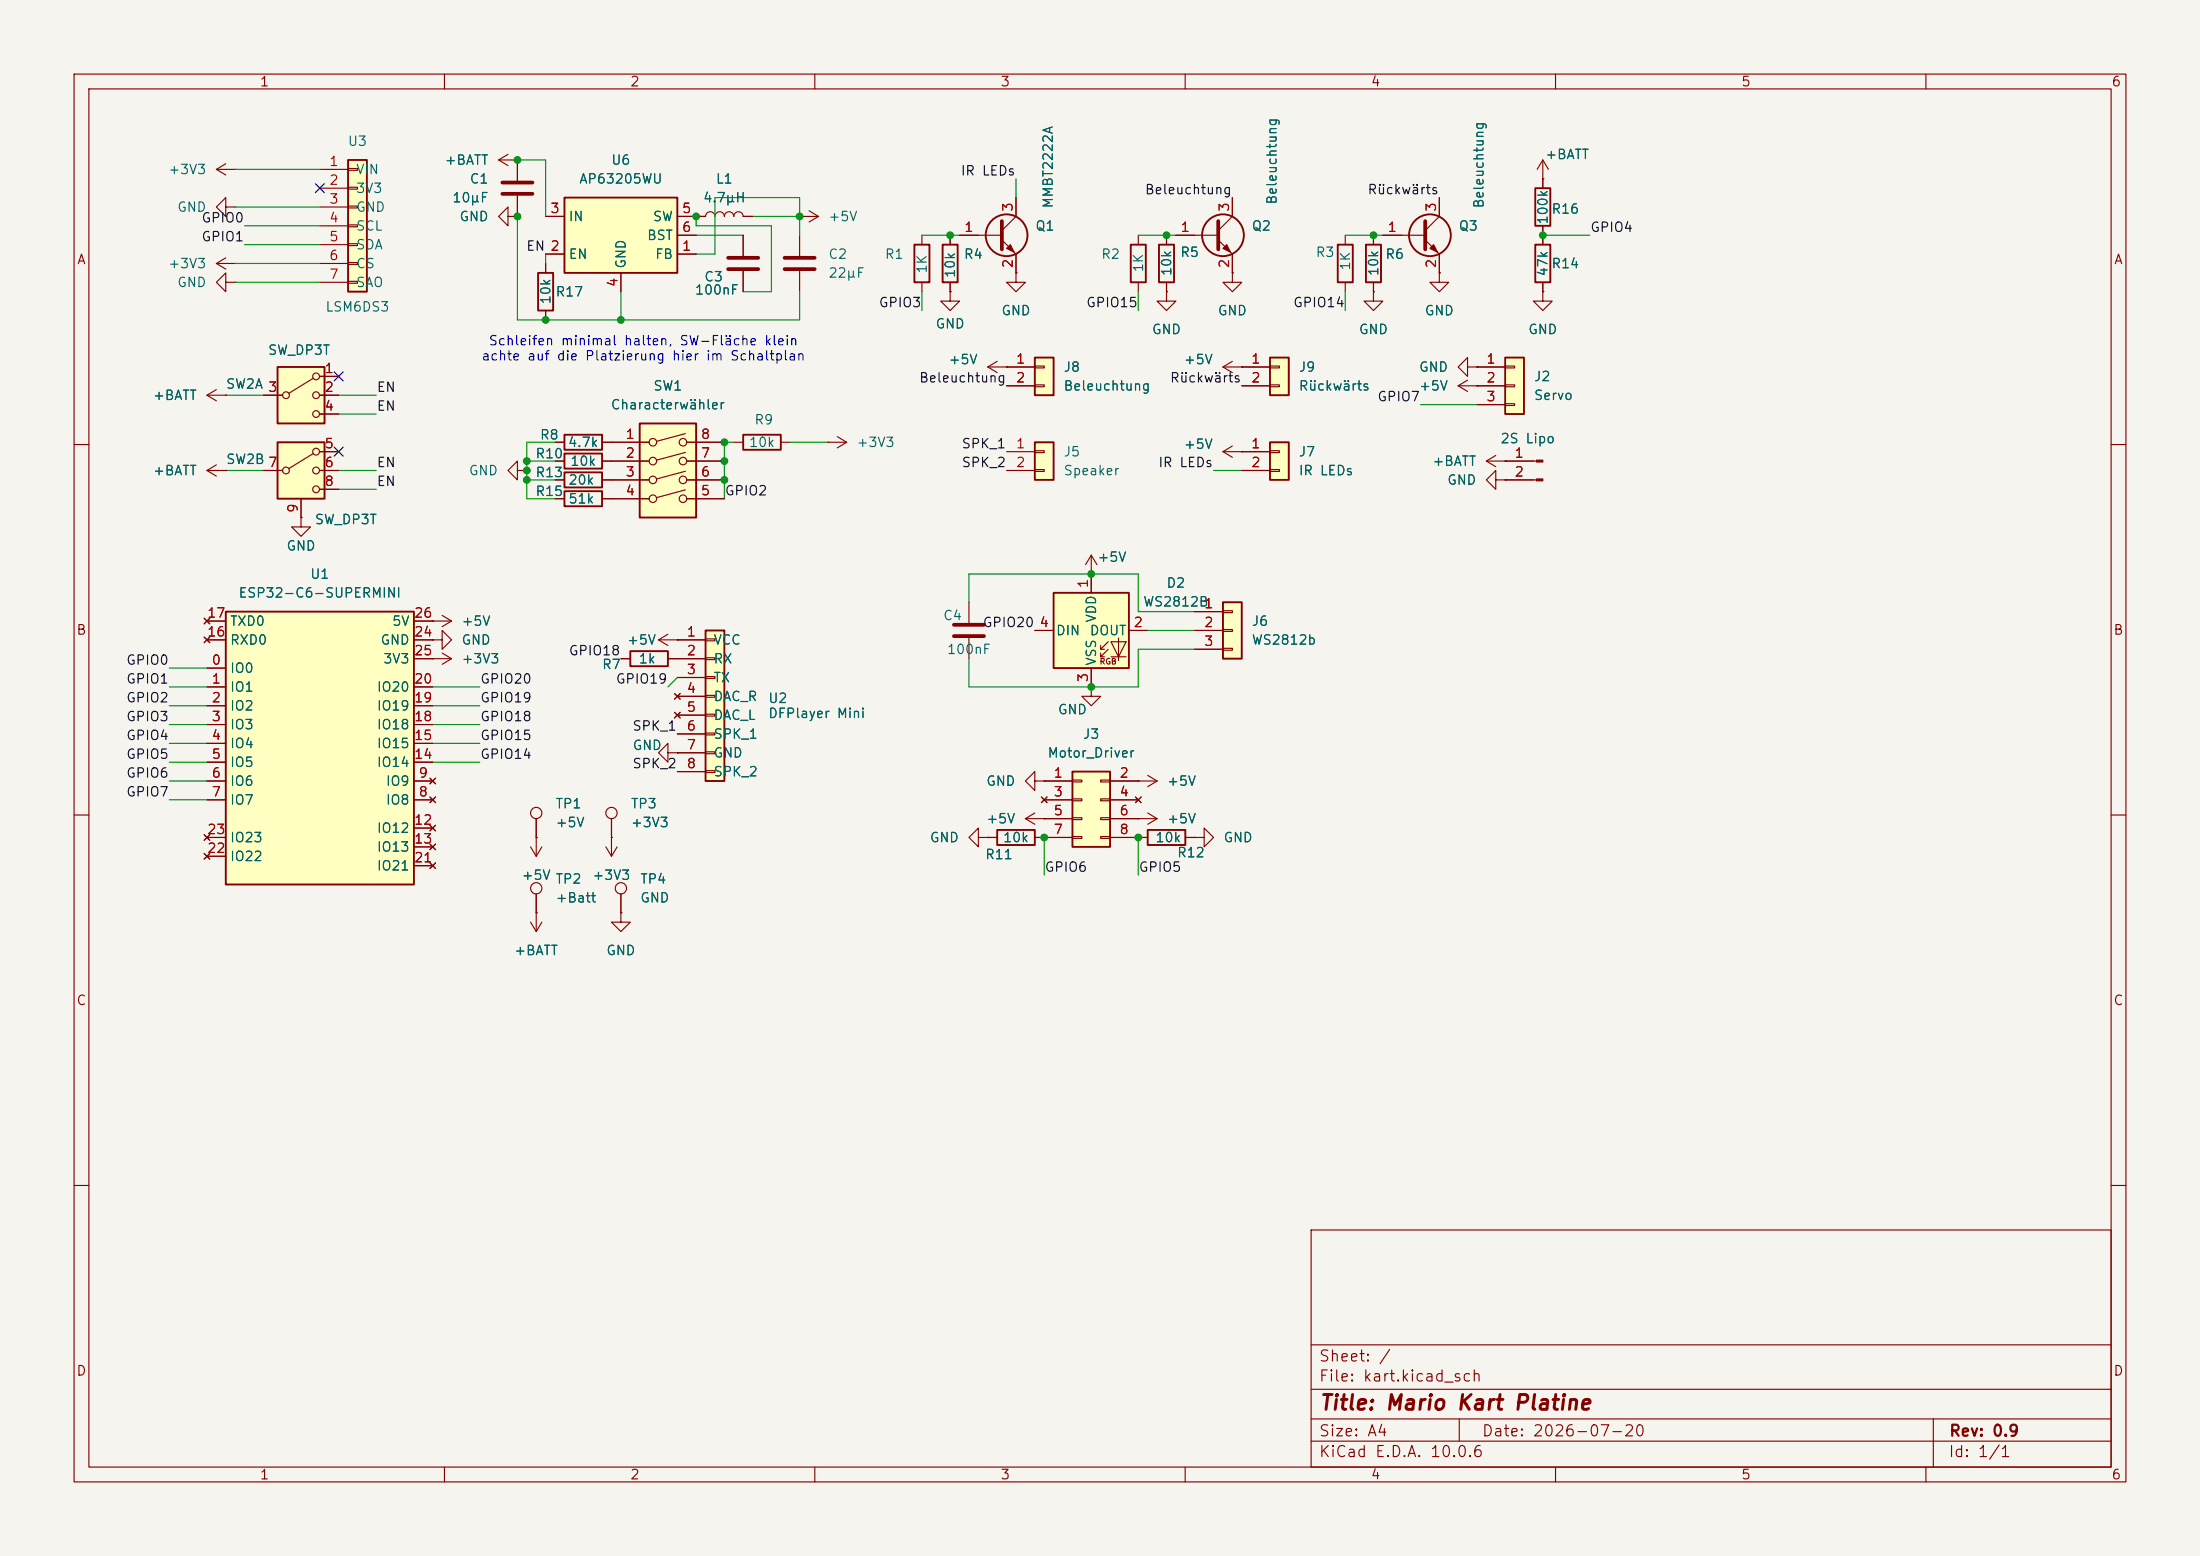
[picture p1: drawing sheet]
<svg xmlns="http://www.w3.org/2000/svg" width="297mm" height="210mm" viewBox="0 0 297 210" stroke-linecap="round" stroke-linejoin="round" font-family="sans-serif">
<path d="M0 0h297v210h-297z" fill="#f5f4ef" stroke="#f5f4ef" stroke-width=".14"/>
<g fill="none" stroke="#840000" stroke-width=".15">
<path d="M10 10h277v190h-277zM12 12h273v186h-273zM60 10v2M110 10v2M160 10v2M210 10v2M260 10v2M10 60h2M285 60h2M10 110h2M81.8 114.3l.7 1.3M82.5 113h.1"/>
<path d="M82.5 113v2.6M83.3 114.3l-.8 1.3M285 110h2M10 160h2M177 166h108v32h-108zM285 160h2M60 198v2M110 198v2M160 198v2M177 194.5h108M177 191.5h108M177 187.5h108"/>
<path d="M177 181.5h108M197 191.5v3M210 198v2M260 198v2M261 191.5v6.5"/>
</g>
<path d="M47 21.6h2.5v17.8h-2.5z" fill="#ffffc2"/>
<path d="M47 21.6h2.5v17.8h-2.5z" fill="none" stroke="#840000" stroke-width=".25"/>
<g fill="none" stroke="#840000" stroke-width=".15">
<path d="M43.2 22.9h3.8M43.2 25.4h3.8M43.2 27.9h3.8M43.2 30.5h3.8M43.2 33h3.8M43.2 35.6h3.8M43.2 38.1h3.8M47 22.7h1.3v.3h-1.3zM47 25.3h1.3v.2h-1.3zM47 27.8h1.3v.3h-1.3zM47 30.4h1.3v.2h-1.3zM47 32.9h1.3v.2h-1.3z"/>
<path d="M47 35.4h1.3v.3h-1.3zM47 38h1.3v.2h-1.3z"/>
</g>
<path d="M37.5 59.7h6.3v7.6h-6.3z" fill="#ffffc2"/>
<path d="M37.5 59.7h6.3v7.6h-6.3z" fill="none" stroke="#840000" stroke-width=".25"/>
<g fill="none" stroke="#840000" stroke-width=".15">
<path d="M35.6 63.5h2.5M40.6 69.9v1.2h1.3l-1.3 1.3-1.2-1.3h1.2M40.6 69.9h.1M40.6 67.3v2.6M42.3 61.2l-3.3 2M43.2 61h2.5M43.2 63.5h2.5M43.2 66h2.5"/>
<circle cx="38.6" cy="63.5" r=".46"/>
<circle cx="42.7" cy="63.5" r=".46"/>
<circle cx="42.7" cy="61" r=".46"/>
<circle cx="42.7" cy="66" r=".46"/>
</g>
<path d="M30.5 82.6h25.4v36.8h-25.4z" fill="#ffffc2"/>
<g fill="none" stroke="#840000" stroke-width=".25">
<path d="M123.4 33h2.1v5.1h-2.1zM127.3 33h2v5.1h-2zM152.7 33h2v5.1h-2zM156.5 33h2v5.1h-2zM30.5 82.6h25.4v36.8h-25.4z"/>
<circle cx="135.9" cy="31.7" r="2.82"/>
</g>
<g fill="none" stroke="#840000" stroke-width=".15">
<path d="M29.2 35.6l1.3 .7M29.2 35.6h2.5M29.2 22.9l1.3 .7M29.2 22.9h2.5M30.5 38.1v-1.3l-1.3 1.3 1.3 1.3v-1.3h1.2M30.5 27.9v-1.2l-1.3 1.2 1.3 1.3v-1.3h1.2M30.5 34.8l-1.3 .8M30.5 22.1l-1.3 .8M31.7 35.6h.1M31.7 22.9h.1M31.7 38.1h.1M31.7 27.9h.1"/>
<path d="M124.5 31.8v1.2M124.5 38.1v1.3M128.3 39.4v1.2h1.2l-1.2 1.3-1.3-1.3h1.3M128.3 39.4h.1M128.3 31.8v1.2M128.3 38.1v1.3M129.5 31.8h5.8M135.3 32.4l1.9 1.9v2.5M137.2 36.8v1.3h1.2l-1.2 1.3-1.3-1.3h1.3M137.2 36.8h.1M137.2 26.7v2.5l-1.9 1.9M153.7 31.8v1.2"/>
<path d="M153.7 38.1v1.3M157.5 39.4v1.2h1.2l-1.2 1.3-1.3-1.3h1.3M157.5 39.4h.1M157.5 31.8v1.2M157.5 38.1v1.3M166.4 36.8v1.3h1.2l-1.2 1.3-1.3-1.3h1.3M166.4 36.8h.1M27.9 53.3l1.3 .8M27.9 53.3h2.6M29.2 52.6l-1.3 .7M30.5 53.3h.1M133.3 49.5h2.6"/>
<path d="M133.3 49.5l1.3 .8M134.6 48.8l-1.3 .7M135.9 49.5h.1M165.1 49.5l1.3 .8M165.1 49.5h2.5M166.4 48.8l-1.3 .7M167.6 49.5h.1M27.6 86l.7 .7M27.6 83.4l.7 .8M27.9 90.2h2.6M27.9 92.7h2.6M27.9 95.3h2.6"/>
<path d="M27.9 97.8h2.6M27.9 86.4h2.6M27.9 83.8h2.6M28.3 86l-.7 .7M28.3 83.4l-.7 .8M55.9 92.7h2.5M55.9 95.3h2.5M55.9 97.8h2.5M55.9 86.4h2.5M55.9 83.8h2.5M55.9 88.9h5.1M58.4 88.9h.1"/>
<path d="M59.7 88.1l1.3 .8M61 88.9l-1.3 .8M27.6 115.2l.7 .8M27.6 112.6l.7 .8M27.9 100.3h2.6M27.9 102.9h2.6M27.9 105.4h2.6M27.9 108h2.6M27.9 115.6h2.6M27.9 113h2.6M28.3 115.2l-.7 .8M28.3 112.6l-.7 .8"/>
<path d="M55.9 100.3h2.5M55.9 102.9h2.5M55.9 105.4h2.5M55.9 108h2.5M55.9 111.8h2.5M55.9 114.3h2.5M55.9 116.8h2.5M58 107.6l.8 .7M58 105l.8 .8M58 111.4l.8 .7M58 113.9l.8 .8M58 116.5l.8 .7"/>
<path d="M58.8 107.6l-.8 .7M58.8 105l-.8 .8M58.8 111.4l-.8 .7M58.8 113.9l-.8 .8M58.8 116.5l-.8 .7M71.6 114.3l.8 1.3M72.4 113h.1M72.4 110.5v5.1M73.2 114.3l-.8 1.3M90.2 101.6v-1.3l-1.3 1.3 1.3 1.3v-1.3h1.2M91.4 101.6h.1M71.6 124.5l.8 1.2"/>
<path d="M72.4 123.2h.1M72.4 120.7v5M73.2 124.5l-.8 1.2M83.8 123.2v1.3h1.3l-1.3 1.2-1.3-1.2h1.3M83.8 123.2h.1M83.8 120.7v2.5"/>
<circle cx="72.4" cy="109.7" r=".76"/>
<circle cx="72.4" cy="119.9" r=".76"/>
<circle cx="83.8" cy="119.9" r=".76"/>
</g>
<path d="M135.3 29.8v3.9" fill="none" stroke="#840000" stroke-width=".51"/>
<path d="M135.9 33.5l.5-.5 .5 1z" fill="#840000" stroke="#840000" stroke-width=".15"/>
<path d="M37.5 49.5h6.3v7.7h-6.3z" fill="#ffffc2"/>
<path d="M37.5 49.5h6.3v7.7h-6.3z" fill="none" stroke="#840000" stroke-width=".25"/>
<g fill="none" stroke="#840000" stroke-width=".15">
<path d="M35.6 53.3h2.5M42.3 51.1l-3.3 2M43.2 50.8h2.5M43.2 53.3h2.5M43.2 55.9h2.5M147.3 77.5h.1M147.3 74.9l-.7 1.3M147.3 74.9l.8 1.3M147.3 74.9v2.6M147.3 92.7v1.3h1.3l-1.3 1.3-1.3-1.3h1.3M147.3 92.7h.1"/>
<circle cx="38.6" cy="53.3" r=".46"/>
<circle cx="42.7" cy="55.9" r=".46"/>
<circle cx="42.7" cy="50.8" r=".46"/>
<circle cx="42.7" cy="53.3" r=".46"/>
</g>
<path d="M142.2 80h10.2v10.2h-10.2z" fill="#ffffc2"/>
<g fill="none" stroke="#840000" stroke-width=".15">
<path d="M27.9 63.5l1.3 .8M27.9 63.5h2.6M29.2 62.7l-1.3 .8M30.5 63.5h.1M147.3 77.5v2.5M139.7 85.1h2.5M147.3 90.2v2.5M148.6 87.6h.5M148.6 88.6h.5M149.6 86.6l-1 1v-.5M149.6 87.6l-1 1v-.5M150 86.6h2l-1 2z"/>
<path d="M150 88.6h2M151 86.1v3.1M152.4 85.1h2.5M133.3 113h1.3M138.4 110.5l1.3 .8M138.4 110.5h2.6M139.7 109.7l-1.3 .8M139.7 113h1.3M141 110.5h.1"/>
</g>
<path d="M142.2 80h10.2v10.2h-10.2zM134.6 112h5.1v2h-5.1z" fill="none" stroke="#840000" stroke-width=".25"/>
<path d="M144.8 104.1h5.1v10.2h-5.1z" fill="#ffffc2"/>
<path d="M144.8 104.1h5.1v10.2h-5.1z" fill="none" stroke="#840000" stroke-width=".25"/>
<g fill="none" stroke="#840000" stroke-width=".15">
<path d="M88.9 86.4l1.3 .7M88.9 86.4h2.5M90.2 85.6l-1.3 .8M91.4 86.4h.1M82.5 110.5v2.5M132.1 113v-1.2l-1.3 1.2 1.3 1.3v-1.3h1.2M133.3 113h.1M139.7 105.4v-1.3l-1.3 1.3 1.3 1.3v-1.3h1.3M140.6 107.6l.8 .7M141 105.4h.1M141 105.4h3.8M141 108h3.8"/>
<path d="M141 110.5h3.8M141 113h3.8M141.4 107.6l-.8 .7M144.8 105.3h1.2v.2h-1.2zM144.8 107.8h1.2v.3h-1.2zM144.8 110.4h1.2v.2h-1.2zM144.8 112.9h1.2v.3h-1.2zM148.6 105.3h1.3v.2h-1.3zM148.6 107.8h1.3v.3h-1.3zM148.6 110.4h1.3v.2h-1.3zM148.6 112.9h1.3v.3h-1.3zM149.9 105.4h3.8"/>
<path d="M149.9 108h3.8M149.9 110.5h3.8M149.9 113h3.8M153.3 107.6l.8 .7M154.1 107.6l-.8 .7"/>
<circle cx="82.5" cy="109.7" r=".76"/>
</g>
<path d="M95.2 85.1h2.6v20.3h-2.6z" fill="#ffffc2"/>
<g fill="none" stroke="#840000" stroke-width=".25">
<path d="M72.6 36.8h2.1v5.1h-2.1zM207.3 33h2v5.1h-2zM85.1 87.9h5.1v2h-5.1zM95.2 85.1h2.6v20.3h-2.6zM154.9 112h5.1v2h-5.1z"/>
<circle cx="165.1" cy="31.7" r="2.82"/>
</g>
<g fill="none" stroke="#840000" stroke-width=".15">
<path d="M67.3 21.6l1.3 .8M67.3 21.6h2.5M68.6 29.2v-1.3l-1.3 1.3 1.3 1.3v-1.3h1.2M68.6 20.8l-1.3 .8M69.8 29.2h.1M69.8 21.6h.1M69.8 21.6v2.8M69.8 26.4v2.8M73.7 35.6v1.2M158.7 31.8h5.8M164.5 32.4l1.9 1.9v2.5M166.4 26.7v2.5l-1.9 1.9"/>
<path d="M208.3 31.8v1.2M208.3 38.1v1.3M73.7 41.9v1.3M111.8 59.7h.1M111.8 59.7h2.5M113 58.9l1.3 .8M114.3 59.7l-1.3 .8M58.4 86.4h1.3v-1.3l1.3 1.3-1.3 1.2v-1.2M58.4 86.4h.1M58.4 83.8h.1M58.4 83.8h2.6M59.7 83.1l1.3 .7"/>
<path d="M61 83.8l-1.3 .8M83.8 88.9h1.3M90.2 88.9h5M91.1 93.6l.7 .8M91.1 96.1l.7 .8M91.4 86.4h3.8M91.4 91.4h3.8M91.4 94h3.8M91.4 96.5h3.8M91.4 99.1h3.8M91.8 93.6l-.7 .8M91.8 96.1l-.7 .8"/>
<path d="M95.2 86.2h1.3v.3h-1.3zM95.2 88.8h1.3v.2h-1.3zM95.2 91.3h1.3v.3h-1.3zM95.2 93.9h1.3v.2h-1.3zM95.2 96.4h1.3v.2h-1.3zM95.2 98.9h1.3v.3h-1.3zM130.8 81.3v2.8M130.8 86.1v2.8M91.4 101.6h3.8M91.4 104.1h3.8M95.2 101.5h1.3v.2h-1.3zM95.2 104h1.3v.3h-1.3z"/>
<path d="M153.7 105.4h.1M153.7 110.5h.1M153.7 105.4h2.5M153.7 113h1.2M153.7 110.5h2.5M154.9 104.6l1.3 .8M154.9 109.7l1.3 .8M156.2 105.4l-1.3 .8M156.2 110.5l-1.3 .8M160 113h1.3M161.3 113h1.3v-1.2l1.2 1.2-1.2 1.3v-1.3M161.3 113h.1"/>
</g>
<path d="M67.8 24.6h4.1M67.8 26.2h4.1M164.5 29.8v3.9M128.8 84.3h4M128.8 85.9h4" fill="none" stroke="#840000" stroke-width=".51"/>
<path d="M165.1 33.5l.5-.5 .5 1z" fill="#840000" stroke="#840000" stroke-width=".15"/>
<path d="M76.2 26.7h15.2v10.1h-15.2z" fill="#ffffc2"/>
<path d="M76.2 26.7h15.2v10.1h-15.2zM180.6 33h2v5.1h-2zM76.2 66.3h5.1v2h-5.1zM76.2 63.8h5.1v2h-5.1z" fill="none" stroke="#840000" stroke-width=".25"/>
<path d="M73.7 34.3h2.5M73.7 29.2h2.5M83.8 36.8v2.6M91.4 34.3h2.6M91.4 29.2h2.6M91.4 31.8h2.6M181.6 31.8v1.2M181.6 38.1v1.3M74.9 67.3h1.3M74.9 64.8h1.3M81.3 67.3h1.2M81.3 64.8h1.2" fill="none" stroke="#840000" stroke-width=".15"/>
<path d="M86.4 57.2h7.6v12.7h-7.6z" fill="#ffffc2"/>
<g fill="none" stroke="#840000" stroke-width=".15">
<path d="M185.4 39.4v1.2h1.3l-1.3 1.3-1.3-1.3h1.3M185.4 39.4h.1M185.4 31.8v1.2M185.4 38.1v1.3M186.7 31.8h5.7M192.4 32.4l1.9 1.9v2.5M194.3 36.8v1.3h1.3l-1.3 1.3-1.3-1.3h1.3M194.3 36.8h.1M194.3 26.7v2.5l-1.9 1.9M208.3 24.1h.1M208.3 39.4v1.2h1.2l-1.2 1.3-1.3-1.3h1.3M208.3 39.4h.1"/>
<path d="M208.3 21.6l.7 1.3M208.3 21.6l-.8 1.3M208.3 21.6v3.8M208.3 30.5v1.3M82.5 59.7h5.1M92.5 58.5l-3.9 1.1M92.7 59.7h5.1M74.9 62.2h1.3M81.3 62.2h6.3M82.5 64.8h5.1M82.5 67.3h5.1M92.5 61.1l-3.9 1"/>
<path d="M92.5 63.6l-3.9 1M92.5 66.1l-3.9 1.1M92.7 62.2h5.1M92.7 64.8h5.1M92.7 67.3h5.1"/>
<circle cx="88.1" cy="59.7" r=".51"/>
<circle cx="92.2" cy="59.7" r=".51"/>
<circle cx="88.1" cy="62.2" r=".51"/>
<circle cx="88.1" cy="67.3" r=".51"/>
<circle cx="88.1" cy="64.8" r=".51"/>
<circle cx="92.2" cy="64.8" r=".51"/>
<circle cx="92.2" cy="67.3" r=".51"/>
<circle cx="92.2" cy="62.2" r=".51"/>
</g>
<g fill="none" stroke="#840000" stroke-width=".25">
<path d="M184.4 33h2v5.1h-2zM207.3 25.4h2v5.1h-2zM86.4 57.2h7.6v12.7h-7.6zM76.2 61.2h5.1v2h-5.1z"/>
<circle cx="193" cy="31.7" r="2.82"/>
</g>
<path d="M192.4 29.8v3.9" fill="none" stroke="#840000" stroke-width=".51"/>
<path d="M193.5 33l.6 1-1.1-.5z" fill="#840000" stroke="#840000" stroke-width=".15"/>
<path d="M139.7 48.3h2.5v5h-2.5z" fill="#ffffc2"/>
<path d="M76.2 58.7h5.1v2h-5.1zM139.7 48.3h2.5v5h-2.5z" fill="none" stroke="#840000" stroke-width=".25"/>
<g fill="none" stroke="#840000" stroke-width=".15">
<path d="M94 29.2h1.2a.64 .64 0 0 1 .7-.6 .64 .64 0 0 1 .6 .6 .64 .64 0 0 1 .7-.6 .64 .64 0 0 1 .6 .6 .64 .64 0 0 1 .6-.6 .64 .64 0 0 1 .7 .6 .64 .64 0 0 1 .6-.6 .64 .64 0 0 1 .6 .6h1.3M100.3 31.8v2.7M100.3 36.6v2.8M107.9 29.2h.1M107.9 29.2h2.6M107.9 31.8v2.7M107.9 36.6v2.8M109.2 28.4l1.3 .8M110.5 29.2l-1.3 .8M74.9 59.7h1.3M81.3 59.7h1.2M135.9 49.5h3.8"/>
<path d="M135.9 52.1h3.8M139.7 49.4h1.3v.3h-1.3zM139.7 51.9h1.3v.3h-1.3zM196.8 52.1h2.6M196.8 52.1l1.3 .7M198.1 51.3l-1.3 .8M199.4 52.1h.1M165.1 61l1.3 .7M165.1 61h2.5M166.4 60.2l-1.3 .8M167.6 61h.1M203.2 62.2h4.2"/>
<path d="M203.2 64.8h4.2"/>
</g>
<path d="M98.3 34.8h4.1M98.3 36.3h4.1M105.9 34.8h4.1M105.9 36.3h4.1" fill="none" stroke="#840000" stroke-width=".51"/>
<g fill="#840000" stroke="#840000" stroke-width=".15">
<path d="M207.4 62.1h.9v.3h-.9z"/>
<path d="M207.4 64.6h.9v.3h-.9z"/>
</g>
<path d="M165.1 81.3h2.5v7.6h-2.5z" fill="#ffffc2"/>
<path d="M165.1 81.3h2.5v7.6h-2.5z" fill="none" stroke="#840000" stroke-width=".25"/>
<path d="M161.3 82.6h3.8M161.3 85.1h3.8M161.3 87.6h3.8M165.1 82.4h1.3v.3h-1.3zM165.1 85h1.3v.2h-1.3zM165.1 87.5h1.3v.3h-1.3z" fill="none" stroke="#840000" stroke-width=".15"/>
<path d="M203.2 48.3h2.5v7.6h-2.5z" fill="#ffffc2"/>
<path d="M100.3 58.7h5.1v2h-5.1zM203.2 48.3h2.5v7.6h-2.5z" fill="none" stroke="#840000" stroke-width=".25"/>
<g fill="none" stroke="#840000" stroke-width=".15">
<path d="M99.1 59.7h1.2M105.4 59.7h1.3M198.1 49.5v-1.2l-1.3 1.2 1.3 1.3v-1.3h1.3M199.4 49.5h.1M199.4 49.5h3.8M199.4 52.1h3.8M199.4 54.6h3.8M203.2 49.4h1.3v.3h-1.3zM203.2 51.9h1.3v.3h-1.3zM203.2 54.5h1.3v.2h-1.3zM69.8 63.5v-1.3l-1.2 1.3 1.2 1.3v-1.3h1.3M71.1 63.5h.1"/>
<path d="M200.7 62.2l1.2 .8M200.7 62.2h2.5M201.9 64.8v-1.3l-1.2 1.3 1.2 1.2v-1.2h1.3M201.9 61.5l-1.2 .7M203.2 64.8h.1M203.2 62.2h.1"/>
</g>
<path d="M171.4 59.7h2.6v5.1h-2.6z" fill="#ffffc2"/>
<path d="M171.4 59.7h2.6v5.1h-2.6z" fill="none" stroke="#840000" stroke-width=".25"/>
<path d="M167.6 61h3.8M167.6 63.5h3.8M171.4 60.8h1.3v.3h-1.3zM171.4 63.4h1.3v.2h-1.3z" fill="none" stroke="#840000" stroke-width=".15"/>
<path d="M139.7 59.7h2.5v5.1h-2.5z" fill="#ffffc2"/>
<path d="M139.7 59.7h2.5v5.1h-2.5z" fill="none" stroke="#840000" stroke-width=".25"/>
<path d="M135.9 61h3.8M135.9 63.5h3.8M139.7 60.8h1.3v.3h-1.3zM139.7 63.4h1.3v.2h-1.3z" fill="none" stroke="#840000" stroke-width=".15"/>
<path d="M171.4 48.3h2.6v5h-2.6z" fill="#ffffc2"/>
<path d="M171.4 48.3h2.6v5h-2.6z" fill="none" stroke="#840000" stroke-width=".25"/>
<g fill="none" stroke="#840000" stroke-width=".15">
<path d="M69.8 29.2h.1M69.8 21.6h.1M69.8 21.6v2.8M69.8 26.4v2.8M73.7 29.2h2.5M73.7 34.3h2.5M73.7 35.6v1.2M83.8 36.8v2.6M91.4 29.2h3.8M91.4 34.3h2.6M91.4 31.8h2.6M100.3 31.8v2.7"/>
<path d="M100.3 36.6v2.8M100.3 29.2h1.3M128.3 39.4h.1M128.3 31.8v1.2M128.3 38.1v1.3M129.5 31.8h2.6M137.2 36.8h.1M137.2 26.7v2.5M137.2 34.3v2.5M157.5 39.4h.1M157.5 31.8v1.2M157.5 38.1v1.3"/>
<path d="M158.7 31.8h2.6M166.4 36.8h.1M166.4 26.7v2.5M166.4 34.3v2.5M185.4 39.4h.1M185.4 31.8v1.2M185.4 38.1v1.3M186.7 31.8h2.5M194.3 36.8h.1M194.3 26.7v2.5M194.3 34.3v2.5M208.3 39.4h.1"/>
<path d="M208.3 24.1h.1M208.3 24.1v1.3M208.3 30.5v2.5M208.3 38.1v1.3M30.5 53.3h.1M35.6 53.3h2.5M43.2 50.8h2.5M43.2 53.3h2.5M43.2 55.9h2.5M73.7 41.9v1.3M74.9 59.7h1.3M81.3 59.7h6.3"/>
<path d="M92.7 59.7h5.1M135.9 49.5h.1M135.9 49.5h3.8M135.9 52.1h3.8M167.6 49.5h.1M167.6 49.5h3.8M167.6 52.1h3.8M171.4 49.4h1.3v.3h-1.3zM171.4 51.9h1.3v.3h-1.3zM199.4 49.5h.1M199.4 52.1h.1M199.4 49.5h3.8"/>
<path d="M199.4 52.1h3.8M199.4 54.6h3.8M30.5 63.5h.1M35.6 63.5h2.5M40.6 69.9h.1M40.6 67.3v2.6M43.2 61h2.5M43.2 63.5h2.5M43.2 66h2.5M74.9 62.2h1.3M74.9 64.8h1.3M74.9 67.3h1.3"/>
<path d="M81.3 62.2h6.3M81.3 64.8h6.3M81.3 67.3h6.3M92.7 62.2h5.1M92.7 64.8h5.1M92.7 67.3h5.1M147.3 77.5h.1M147.3 77.5v2.5M167.6 61h.1M167.6 61h3.8M167.6 63.5h3.8M203.2 62.2h.1"/>
<path d="M203.2 64.8h.1M203.2 62.2h3.8M203.2 64.8h3.8M27.6 86l.7 .7M27.6 83.4l.7 .8M27.9 90.2h2.6M27.9 92.7h2.6M27.9 95.3h2.6M27.9 97.8h2.6M27.9 86.4h2.6M27.9 83.8h2.6M28.3 86l-.7 .7"/>
<path d="M28.3 83.4l-.7 .8M55.9 92.7h2.5M55.9 95.3h2.5M55.9 97.8h2.5M55.9 86.4h2.5M55.9 83.8h2.5M55.9 88.9h2.5M58.4 88.9h.1M58.4 83.8h.1M58.4 86.4h.1M83.8 88.9h1.3M90.2 88.9h5"/>
<path d="M91.1 93.6l.7 .8M91.1 96.1l.7 .8M91.4 86.4h.1M91.4 86.4h3.8M91.4 91.4h3.8M91.4 94h3.8M91.4 96.5h3.8M91.4 99.1h3.8M91.8 93.6l-.7 .8M91.8 96.1l-.7 .8M139.7 85.1h2.5M147.3 92.7h.1"/>
<path d="M147.3 90.2v2.5M152.4 85.1h2.5M161.3 82.6h3.8M161.3 85.1h3.8M161.3 87.6h3.8M27.6 115.2l.7 .8M27.6 112.6l.7 .8M27.9 100.3h2.6M27.9 102.9h2.6M27.9 105.4h2.6M27.9 108h2.6M27.9 115.6h2.6"/>
<path d="M27.9 113h2.6M28.3 115.2l-.7 .8M28.3 112.6l-.7 .8M55.9 100.3h2.5M55.9 102.9h2.5M55.9 105.4h2.5M55.9 108h2.5M55.9 111.8h2.5M55.9 114.3h2.5M55.9 116.8h2.5M58 107.6l.8 .7M58 105l.8 .8"/>
<path d="M58 111.4l.8 .7M58 113.9l.8 .8M58 116.5l.8 .7M58.8 107.6l-.8 .7M58.8 105l-.8 .8M58.8 111.4l-.8 .7M58.8 113.9l-.8 .8M58.8 116.5l-.8 .7M72.4 113h.1M72.4 110.5v2.5M82.5 113h.1M82.5 110.5v2.5"/>
<path d="M91.4 101.6h.1M91.4 101.6h3.8M91.4 104.1h3.8M133.3 113h.1M133.3 113h1.3M139.7 113h5.1M140.6 107.6l.8 .7M141 105.4h.1M141 110.5h.1M141 105.4h3.8M141 108h3.8M141 110.5h3.8"/>
<path d="M141.4 107.6l-.8 .7M149.9 105.4h3.8M149.9 108h3.8M149.9 113h5M149.9 110.5h3.8M153.3 107.6l.8 .7M153.7 110.5h.1M153.7 105.4h.1M154.1 107.6l-.8 .7M160 113h1.3M161.3 113h.1M72.4 123.2h.1"/>
<path d="M72.4 120.7v2.5M83.8 123.2h.1M83.8 120.7v2.5"/>
</g>
<g fill="none" stroke="#009600" stroke-width=".15">
<path d="M31.7 35.6h11.5M31.7 38.1h11.5M31.7 22.9h11.5M31.7 27.9h11.5M33 30.5h10.2M33 33h10.2M69.8 21.6h3.9v7.6M69.8 29.2v14h38.1v-3.8M73.7 34.3v1.3M83.8 39.4v3.8M94 31.8h6.3M94 29.2v1.3h10.1v8.9h-3.8"/>
<path d="M101.6 29.2h6.3M107.9 31.8v-5.1h-11.4v7.6h-2.5M124.5 31.8h5M124.5 39.4v2.5M137.2 24.1v2.6M153.7 31.8h5M153.7 39.4v2.5M181.6 31.8h5.1M181.6 39.4v2.5M208.3 31.8h6.3M30.5 53.3h5.1M45.7 53.3h5.1"/>
<path d="M45.7 55.9h5.1M74.9 59.7h-3.8v7.6h3.8M99.1 59.7h-1.3v7.6M106.7 59.7h5.1M191.8 54.6h7.6M30.5 63.5h5.1M45.7 63.5h5.1M45.7 66h5.1M71.1 64.8h3.8M71.1 62.2h3.8M163.8 63.5h3.8M22.9 92.7h5"/>
<path d="M22.9 97.8h5M22.9 95.3h5M22.9 90.2h5M58.4 92.7h6.4M58.4 97.8h6.4M58.4 95.3h6.4M91.4 91.4l-1.2 1.3M130.8 81.3v-3.8h22.9v5.1h7.6M154.9 85.1h6.4M161.3 87.6h-7.6v5.1h-22.9v-3.8M22.9 100.3h5M22.9 102.9h5"/>
<path d="M22.9 108h5M22.9 105.4h5M58.4 100.3h6.4M58.4 102.9h6.4M141 113v5.1M153.7 113v5.1"/>
</g>
<path d="M42.6 24.8l1.2 1.2M43.8 24.8l-1.2 1.2M45.1 50.2l1.2 1.2M46.3 50.2l-1.2 1.2M45.1 60.4l1.2 1.2M46.3 60.4l-1.2 1.2" fill="none" stroke="#000084" stroke-width=".15"/>
<g fill="#009600" stroke="#009600" stroke-width=".14">
<circle cx="71.1" cy="63.5" r=".46"/>
<circle cx="71.1" cy="64.8" r=".46"/>
<circle cx="94" cy="29.2" r=".46"/>
<circle cx="83.8" cy="43.2" r=".46"/>
<circle cx="107.9" cy="29.2" r=".46"/>
<circle cx="97.8" cy="62.2" r=".46"/>
<circle cx="97.8" cy="59.7" r=".46"/>
<circle cx="128.3" cy="31.8" r=".46"/>
<circle cx="153.7" cy="113" r=".46"/>
<circle cx="97.8" cy="64.8" r=".46"/>
<circle cx="141" cy="113" r=".46"/>
<circle cx="147.3" cy="92.7" r=".46"/>
<circle cx="147.3" cy="77.5" r=".46"/>
<circle cx="69.8" cy="29.2" r=".46"/>
<circle cx="69.8" cy="21.6" r=".46"/>
<circle cx="73.7" cy="43.2" r=".46"/>
<circle cx="71.1" cy="62.2" r=".46"/>
<circle cx="157.5" cy="31.8" r=".46"/>
<circle cx="208.3" cy="31.8" r=".46"/>
<circle cx="185.4" cy="31.8" r=".46"/>
</g>
<text font-size="2" fill="#840000" x="178" y="190.8">Title: Mario Kart Platine</text>
<g font-size="1.5" fill="#840000">
<text x="178" y="184.1">Sheet: /</text>
<text x="178" y="186.8">File: kart.kicad_sch</text>
<text x="178" y="197">KiCad E.D.A. 10.0.6</text>
<text x="178" y="194.2">Size: A4</text>
<text x="200" y="194.2">Date: 2026-07-20</text>
<text x="263" y="197">Id: 1/1</text>
<text x="263" y="194.2">Rev: 0.9</text>
</g>
<g font-size="1.3" fill="#840000">
<text x="35" y="12">1</text>
<text x="85" y="12">2</text>
<text x="135" y="12">3</text>
<text x="185" y="12">4</text>
<text x="235" y="12">5</text>
<text x="285" y="12">6</text>
<text x="10.3" y="36">A</text>
<text x="285.3" y="36">A</text>
<text x="10.2" y="86">B</text>
<text x="285.2" y="86">B</text>
<text x="10.2" y="136">C</text>
<text x="285.2" y="136">C</text>
<text x="10.2" y="186">D</text>
<text x="285.2" y="186">D</text>
<text x="35" y="200">1</text>
<text x="85" y="200">2</text>
<text x="135" y="200">3</text>
<text x="185" y="200">4</text>
<text x="235" y="200">5</text>
<text x="285" y="200">6</text>
</g>
<g font-size="1.3" fill="#006464">
<text x="22.6" y="23.8">+3V3</text>
<text x="46.9" y="20">U3</text>
<text x="48" y="23.8">VIN</text>
<text x="59.9" y="22.6">+BATT</text>
<text x="82.4" y="22.6">U6</text>
<text x="208.5" y="21.8">+BATT</text>
<text x="23.8" y="28.9">GND</text>
<text x="48" y="26.4">3V3</text>
<text x="48" y="28.9">GND</text>
<text x="61" y="27.6">10µF</text>
<text x="63.3" y="25.1">C1</text>
<text x="78.1" y="25.1">AP63205WU</text>
<text x="94.8" y="27.6">4.7µH</text>
<text x="96.5" y="25.1">L1</text>
<text x="142.4" y="28.2" transform="rotate(-90 142.4 28.2)">MMBT2222A</text>
<text x="172.7" y="27.7" transform="rotate(-90 172.7 27.7)">Beleuchtung</text>
<text x="200.6" y="28.2" transform="rotate(-90 200.6 28.2)">Beleuchtung</text>
<text x="209.4" y="29.2">R16</text>
<text x="48" y="31.4">SCL</text>
<text x="48" y="34">SDA</text>
<text x="61.9" y="30.2">GND</text>
<text x="76.7" y="35.3">EN</text>
<text x="76.7" y="30.2">IN</text>
<text x="87.3" y="32.7">BST</text>
<text x="88" y="30.2">SW</text>
<text x="88.3" y="35.3">FB</text>
<text x="111.7" y="30.2">+5V</text>
<text x="111.7" y="35.3">C2</text>
<text x="119.4" y="35.3">R1</text>
<text x="130" y="35.3">R4</text>
<text x="139.7" y="31.4">Q1</text>
<text x="148.6" y="35.3">R2</text>
<text x="159.2" y="35">R5</text>
<text x="168.9" y="31.4">Q2</text>
<text x="177.5" y="35">R3</text>
<text x="186.9" y="35.3">R6</text>
<text x="196.8" y="31.4">Q3</text>
<text x="209.2" y="30.4" transform="rotate(-90 209.2 30.4)">100k</text>
<text x="22.6" y="36.5">+3V3</text>
<text x="23.8" y="39.1">GND</text>
<text x="48" y="36.5">CS</text>
<text x="48" y="39.1">SAO</text>
<text x="74.6" y="41.2" transform="rotate(-90 74.6 41.2)">10k</text>
<text x="74.9" y="40.3">R17</text>
<text x="84.8" y="36.3" transform="rotate(-90 84.8 36.3)">GND</text>
<text x="93.7" y="40.1">100nF</text>
<text x="95" y="38.3">C3</text>
<text x="111.7" y="37.8">22µF</text>
<text x="125.4" y="37" transform="rotate(-90 125.4 37)">1K</text>
<text x="129.2" y="37.6" transform="rotate(-90 129.2 37.6)">10k</text>
<text x="154.6" y="36.8" transform="rotate(-90 154.6 36.8)">1K</text>
<text x="158.4" y="37.4" transform="rotate(-90 158.4 37.4)">10k</text>
<text x="182.6" y="36.6" transform="rotate(-90 182.6 36.6)">1K</text>
<text x="186.4" y="37.4" transform="rotate(-90 186.4 37.4)">10k</text>
<text x="209.2" y="37.4" transform="rotate(-90 209.2 37.4)">47k</text>
<text x="209.4" y="36.5">R14</text>
<text x="43.8" y="42.4">LSM6DS3</text>
<text x="126.2" y="44.7">GND</text>
<text x="135.1" y="42.9">GND</text>
<text x="155.4" y="45.4">GND</text>
<text x="164.3" y="42.9">GND</text>
<text x="183.4" y="45.4">GND</text>
<text x="192.2" y="42.9">GND</text>
<text x="206.2" y="45.4">GND</text>
<text x="30.4" y="52.8">SW2A</text>
<text x="36.1" y="48.2">SW_DP3T</text>
<text x="88.1" y="53">SW1</text>
<text x="128" y="49.5">+5V</text>
<text x="143.5" y="50.5">J8</text>
<text x="143.5" y="53">Beleuchtung</text>
<text x="159.7" y="49.5">+5V</text>
<text x="175.2" y="50.5">J9</text>
<text x="175.2" y="53">Rückwärts</text>
<text x="191.5" y="53">+5V</text>
<text x="191.5" y="50.5">GND</text>
<text x="207" y="51.8">J2</text>
<text x="20.6" y="54.3">+BATT</text>
<text x="72.8" y="59.6">R8</text>
<text x="82.4" y="55.6">Characterwähler</text>
<text x="101.8" y="57.6">R9</text>
<text x="207" y="54.3">Servo</text>
<text x="20.6" y="64.5">+BATT</text>
<text x="30.4" y="62.9">SW2B</text>
<text x="63.2" y="64.5">GND</text>
<text x="72.2" y="64.7">R13</text>
<text x="72.2" y="62.2">R10</text>
<text x="76.6" y="60.7">4.7k</text>
<text x="76.6" y="65.7">20k</text>
<text x="76.9" y="63.2">10k</text>
<text x="101" y="60.7">10k</text>
<text x="115.6" y="60.7">+3V3</text>
<text x="143.5" y="61.9">J5</text>
<text x="143.5" y="64.5">Speaker</text>
<text x="159.7" y="60.9">+5V</text>
<text x="175.2" y="61.9">J7</text>
<text x="175.2" y="64.5">IR LEDs</text>
<text x="193.3" y="63.2">+BATT</text>
<text x="195.3" y="65.7">GND</text>
<text x="202.5" y="60.1">2S Lipo</text>
<text x="42.4" y="71.1">SW_DP3T</text>
<text x="72.2" y="67.3">R15</text>
<text x="76.6" y="68.3">51k</text>
<text x="38.6" y="74.6">GND</text>
<text x="148.1" y="76.1">+5V</text>
<text x="32.1" y="81">ESP32-C6-SUPERMINI</text>
<text x="41.8" y="78.4">U1</text>
<text x="154.2" y="82.2">WS2812B</text>
<text x="157.4" y="79.6">D2</text>
<text x="31" y="87.3">RXD0</text>
<text x="31" y="84.8">TXD0</text>
<text x="51.3" y="87.3">GND</text>
<text x="51.6" y="89.9">3V3</text>
<text x="52.8" y="84.8">5V</text>
<text x="62.2" y="89.9">+3V3</text>
<text x="62.2" y="87.3">GND</text>
<text x="62.2" y="84.8">+5V</text>
<text x="84.6" y="87.3">+5V</text>
<text x="86.1" y="89.9">1k</text>
<text x="96.2" y="87.3">VCC</text>
<text x="96.2" y="89.9">RX</text>
<text x="127.2" y="84">C4</text>
<text x="127.7" y="88.6">100nF</text>
<text x="142.5" y="86.1">DIN</text>
<text x="147" y="86.1">DOUT</text>
<text x="148.3" y="89.9" transform="rotate(-90 148.3 89.9)">VSS</text>
<text x="148.3" y="84.1" transform="rotate(-90 148.3 84.1)">VDD</text>
<text x="168.9" y="84.8">J6</text>
<text x="168.9" y="87.3">WS2812b</text>
<text x="31" y="91.1">IO0</text>
<text x="31" y="93.7">IO1</text>
<text x="50.8" y="93.7">IO20</text>
<text x="81.2" y="90.6">R7</text>
<text x="96.2" y="92.4">TX</text>
<text x="96.2" y="94.9">DAC_R</text>
<text x="103.6" y="95.2">U2</text>
<text x="31" y="96.2">IO2</text>
<text x="31" y="98.8">IO3</text>
<text x="31" y="101.3">IO4</text>
<text x="50.8" y="101.3">IO15</text>
<text x="50.8" y="98.8">IO18</text>
<text x="50.8" y="96.2">IO19</text>
<text x="85.3" y="101.5">GND</text>
<text x="96.2" y="97.5">DAC_L</text>
<text x="96.2" y="100">SPK_1</text>
<text x="103.6" y="97.2">DFPlayer Mini</text>
<text x="142.7" y="96.7">GND</text>
<text x="146.1" y="100">J3</text>
<text x="31" y="103.8">IO5</text>
<text x="31" y="106.4">IO6</text>
<text x="50.8" y="103.8">IO14</text>
<text x="52" y="106.4">IO9</text>
<text x="96.2" y="102.6">GND</text>
<text x="96.2" y="105.1">SPK_2</text>
<text x="133.1" y="106.4">GND</text>
<text x="141.3" y="102.6">Motor_Driver</text>
<text x="157.5" y="106.4">+5V</text>
<text x="31" y="108.9">IO7</text>
<text x="31" y="114">IO23</text>
<text x="50.8" y="112.7">IO12</text>
<text x="52" y="108.9">IO8</text>
<text x="74.9" y="109.4">TP1</text>
<text x="74.9" y="112">+5V</text>
<text x="85.1" y="109.4">TP3</text>
<text x="85.1" y="112">+3V3</text>
<text x="125.4" y="114">GND</text>
<text x="133.1" y="111.5">+5V</text>
<text x="135.3" y="114">10k</text>
<text x="155.9" y="114">10k</text>
<text x="157.5" y="111.5">+5V</text>
<text x="165.1" y="114">GND</text>
<text x="31" y="116.5">IO22</text>
<text x="50.8" y="115.3">IO13</text>
<text x="50.8" y="117.8">IO21</text>
<text x="70.3" y="119.1">+5V</text>
<text x="74.9" y="119.6">TP2</text>
<text x="79.9" y="119.1">+3V3</text>
<text x="86.3" y="119.6">TP4</text>
<text x="132.9" y="116.3">R11</text>
<text x="158.8" y="116">R12</text>
<text x="74.9" y="122.1">+Batt</text>
<text x="86.3" y="122.1">GND</text>
<text x="69.3" y="129.2">+BATT</text>
<text x="81.8" y="129.2">GND</text>
</g>
<g font-size="1.3" fill="#a90000">
<text x="44.4" y="22.7">1</text>
<text x="44.4" y="25.3">2</text>
<text x="44.4" y="27.8">3</text>
<text x="74.2" y="29.1">3</text>
<text x="92" y="29.1">5</text>
<text x="137" y="28.7" transform="rotate(-90 137 28.7)">3</text>
<text x="166.2" y="28.7" transform="rotate(-90 166.2 28.7)">3</text>
<text x="194.2" y="28.7" transform="rotate(-90 194.2 28.7)">3</text>
<text x="44.4" y="30.3">4</text>
<text x="44.4" y="32.9">5</text>
<text x="44.4" y="35.4">6</text>
<text x="74.2" y="34.2">2</text>
<text x="92" y="34.2">1</text>
<text x="92" y="31.6">6</text>
<text x="130.1" y="31.6">1</text>
<text x="159.3" y="31.6">1</text>
<text x="187.2" y="31.6">1</text>
<text x="44.4" y="38">7</text>
<text x="83.7" y="38.8" transform="rotate(-90 83.7 38.8)">4</text>
<text x="137" y="36.3" transform="rotate(-90 137 36.3)">2</text>
<text x="166.2" y="36.3" transform="rotate(-90 166.2 36.3)">2</text>
<text x="194.2" y="36.3" transform="rotate(-90 194.2 36.3)">2</text>
<text x="36.1" y="53.2">3</text>
<text x="43.7" y="50.7">1</text>
<text x="43.7" y="53.2">2</text>
<text x="137.1" y="49.4">1</text>
<text x="137.1" y="51.9">2</text>
<text x="168.8" y="49.4">1</text>
<text x="168.8" y="51.9">2</text>
<text x="200.6" y="49.4">1</text>
<text x="200.6" y="51.9">2</text>
<text x="43.7" y="55.7">4</text>
<text x="84.4" y="59.6">1</text>
<text x="94.5" y="59.6">8</text>
<text x="200.6" y="54.5">3</text>
<text x="36.1" y="63.4">7</text>
<text x="43.7" y="60.8">5</text>
<text x="43.7" y="63.4">6</text>
<text x="43.7" y="65.9">8</text>
<text x="84.4" y="62.1">2</text>
<text x="84.4" y="64.6">3</text>
<text x="94.5" y="64.6">6</text>
<text x="94.5" y="62.1">7</text>
<text x="137.1" y="60.8">1</text>
<text x="137.1" y="63.4">2</text>
<text x="168.8" y="60.8">1</text>
<text x="168.8" y="63.4">2</text>
<text x="204.4" y="62.1">1</text>
<text x="204.4" y="64.6">2</text>
<text x="40.5" y="69.3" transform="rotate(-90 40.5 69.3)">9</text>
<text x="84.4" y="67.2">4</text>
<text x="94.5" y="67.2">5</text>
<text x="27.9" y="83.7">17</text>
<text x="55.8" y="83.7">26</text>
<text x="147.2" y="79.5" transform="rotate(-90 147.2 79.5)">1</text>
<text x="162.5" y="82.4">1</text>
<text x="27.9" y="86.2">16</text>
<text x="55.8" y="86.2">24</text>
<text x="55.8" y="88.8">25</text>
<text x="92.6" y="86.2">1</text>
<text x="92.6" y="88.8">2</text>
<text x="140.2" y="85">4</text>
<text x="152.9" y="85">2</text>
<text x="162.5" y="85">2</text>
<text x="162.5" y="87.5">3</text>
<text x="28.5" y="90">0</text>
<text x="28.5" y="92.6">1</text>
<text x="28.5" y="95.1">2</text>
<text x="55.8" y="95.1">19</text>
<text x="55.8" y="92.6">20</text>
<text x="92.6" y="91.3">3</text>
<text x="92.6" y="93.8">4</text>
<text x="147.2" y="92.2" transform="rotate(-90 147.2 92.2)">3</text>
<text x="28.5" y="97.7">3</text>
<text x="28.5" y="100.2">4</text>
<text x="55.8" y="100.2">15</text>
<text x="55.8" y="97.7">18</text>
<text x="92.6" y="96.4">5</text>
<text x="92.6" y="98.9">6</text>
<text x="92.6" y="101.5">7</text>
<text x="28.5" y="102.7">5</text>
<text x="28.5" y="105.3">6</text>
<text x="28.5" y="107.8">7</text>
<text x="55.8" y="102.7">14</text>
<text x="56.4" y="107.8">8</text>
<text x="56.4" y="105.3">9</text>
<text x="92.6" y="104">8</text>
<text x="142.1" y="105.3">1</text>
<text x="142.1" y="107.8">3</text>
<text x="151" y="105.3">2</text>
<text x="151" y="107.8">4</text>
<text x="27.9" y="112.9">23</text>
<text x="55.8" y="111.6">12</text>
<text x="142.1" y="110.4">5</text>
<text x="142.1" y="112.9">7</text>
<text x="151" y="110.4">6</text>
<text x="151" y="112.9">8</text>
<text x="27.9" y="115.4">22</text>
<text x="55.8" y="114.2">13</text>
<text x="55.8" y="116.7">21</text>
</g>
<g font-size="1.3" fill="#0f0f0f">
<text x="129.6" y="24">IR LEDs</text>
<text x="154.5" y="26.5">Beleuchtung</text>
<text x="184.5" y="26.5">Rückwärts</text>
<text x="27.1" y="32.9">GPIO1</text>
<text x="27.1" y="30.4">GPIO0</text>
<text x="71" y="34.2">EN 2</text>
<text x="214.6" y="31.6">GPIO4</text>
<text x="118.5" y="41.8">GPIO3</text>
<text x="146.5" y="41.8">GPIO15</text>
<text x="174.5" y="41.8">GPIO14</text>
<text x="50.8" y="53.2">EN</text>
<text x="124" y="51.9">Beleuchtung</text>
<text x="157.9" y="51.9">Rückwärts</text>
<text x="50.8" y="55.8">EN</text>
<text x="185.9" y="54.5">GPIO7</text>
<text x="50.8" y="65.9">EN</text>
<text x="50.8" y="63.4">EN</text>
<text x="129.7" y="63.4">SPK_2</text>
<text x="129.7" y="60.8">SPK_1</text>
<text x="156.3" y="63.4">IR LEDs</text>
<text x="97.8" y="67.2">GPIO2</text>
<text x="76.7" y="88.8">GPIO18</text>
<text x="132.6" y="85">GPIO20</text>
<text x="16.9" y="90">GPIO0</text>
<text x="16.9" y="92.6">GPIO1</text>
<text x="16.9" y="95.1">GPIO2</text>
<text x="64.7" y="95.1">GPIO19</text>
<text x="64.7" y="92.6">GPIO20</text>
<text x="83" y="92.6">GPIO19</text>
<text x="16.9" y="100.2">GPIO4</text>
<text x="16.9" y="97.7">GPIO3</text>
<text x="64.7" y="100.2">GPIO15</text>
<text x="64.7" y="97.7">GPIO18</text>
<text x="85.3" y="98.9">SPK_1</text>
<text x="16.9" y="107.8">GPIO7</text>
<text x="16.9" y="102.7">GPIO5</text>
<text x="16.9" y="105.3">GPIO6</text>
<text x="64.7" y="102.7">GPIO14</text>
<text x="85.3" y="104">SPK_2</text>
<text x="140.9" y="118">GPIO6</text>
<text x="153.6" y="118">GPIO5</text>
</g>
<g font-size="1.3" fill="#0000c2">
<text x="65.9" y="46.9">Schleifen minimal halten, SW-Fläche klein</text>
<text x="64.9" y="49">achte auf die Platzierung hier im Schaltplan</text>
</g>
<text font-size=".8" fill="#840000" x="148.4" y="89.9">RGB</text>
</svg>
